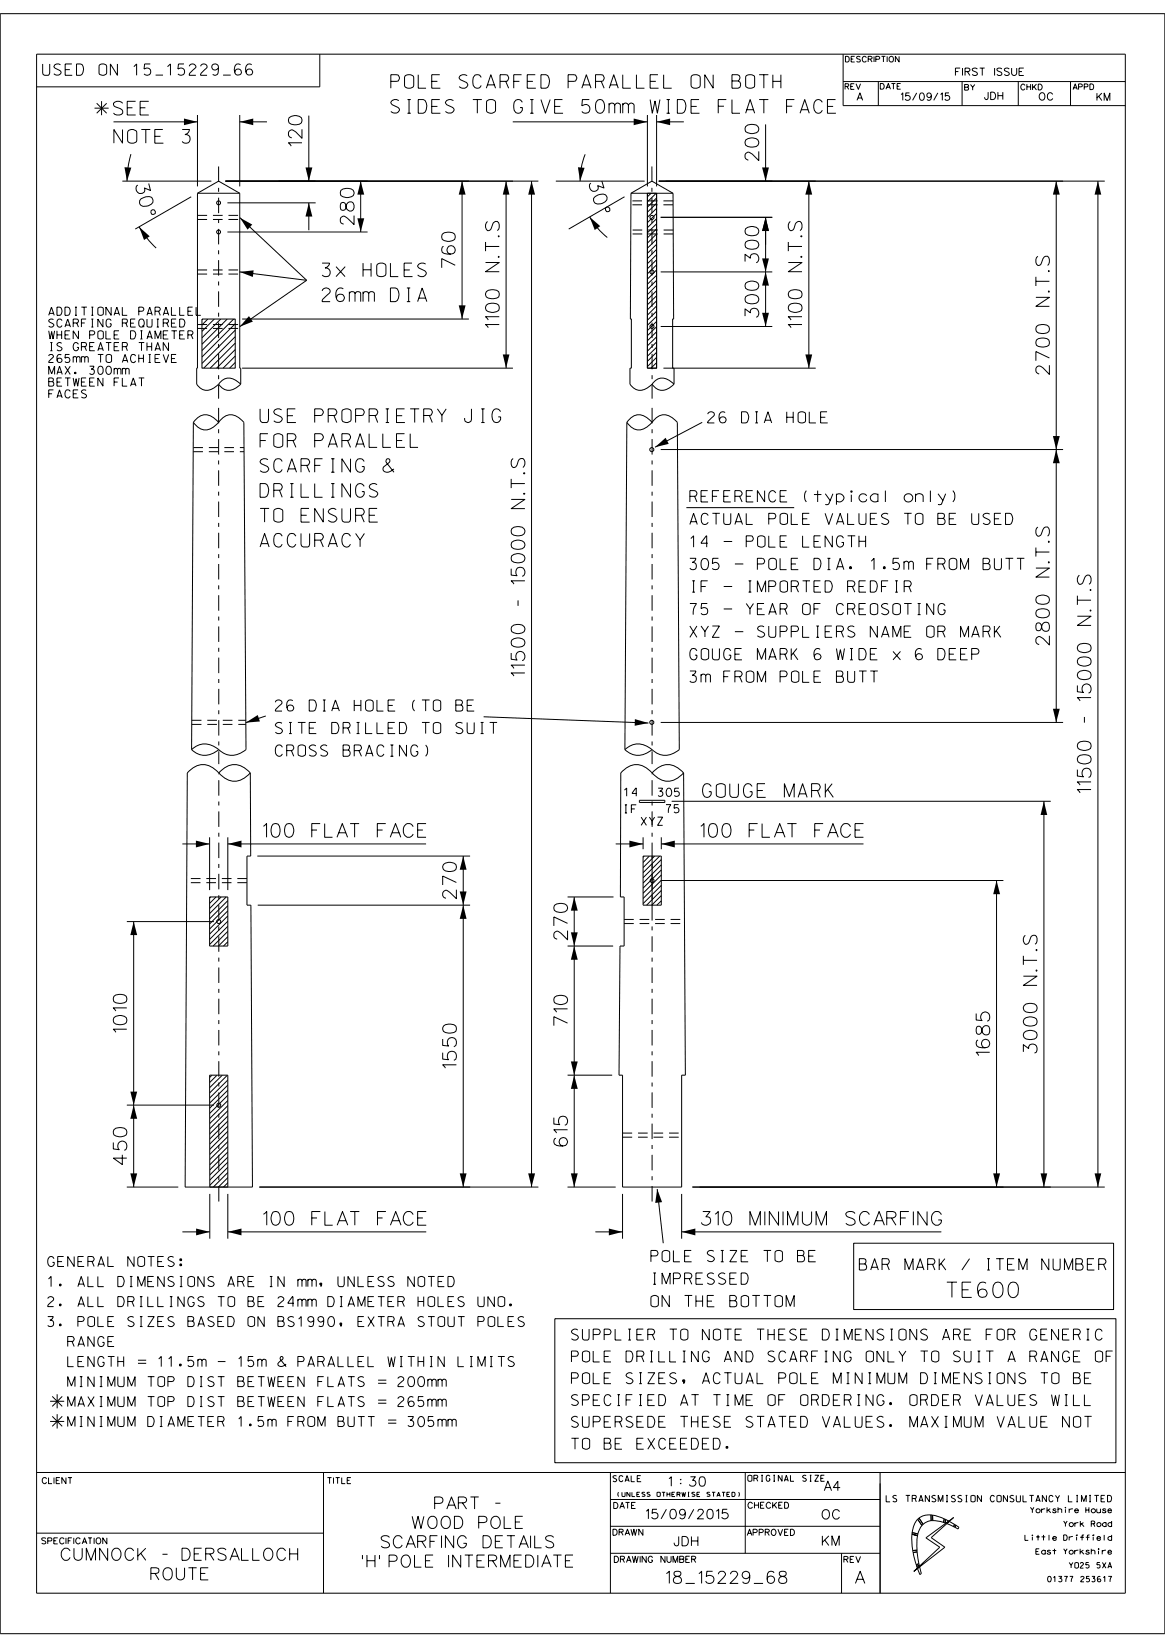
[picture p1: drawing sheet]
<svg xmlns="http://www.w3.org/2000/svg" width="210mm" height="297mm" viewBox="0 0 210 297" stroke-linecap="round" stroke-linejoin="round" font-family="sans-serif">
<g fill="none" stroke="#000" stroke-width=".18">
<path d="M0 2.5h210v292.1h-210zM6.6 9.8h196.2v277.5h-196.2zM17 19.5h2.6M17.4 18.6l1.8 1.8M18.3 18.2v2.6M19.2 18.6l-1.8 1.8M57.6 9.8v5.9h-51M152 14.7h50.8M152 9.8v9.2h50.8M158.3 14.7v4.3M173.4 14.7v4.3M183.6 14.7v4.3"/>
<path d="M193 14.7v4.3M20.5 22h15.1M22 32.7h16.1M23.6 27.8l-.6 2.8-.1 2.1M34.5 35.5l-10.1 5.8M35.6 34.9l3.8-2.2 3.8 2.2M35.6 34.9v31.5h-.1v2.9a2.1 2.1 0 0 0 3.3 .5l.6-.5M35.6 34.9h7.6M35.6 20.7v12.9M40.6 32.7h56.4M41 36.6h15.9M43.2 22h4.9"/>
<path d="M43.2 34.9v31.5h.2v2.9M43.2 20.7v12.9M43.3 39.3l12 11.2M55.7 20.8v11.9M55.7 36.6v4.9M65 32.7v9.1M83.3 32.7v24.8M91.2 32.7v33.7M92.4 22h24.3M95.8 32.7v181.4M100.2 32.7h16M105.5 27.8l-.6 2.1-.3 2.8"/>
<path d="M106.3 39.1l1.2 1.8 2 1.9M112.6 35.5l-10.1 5.8M113.7 34.9l-.1 22.6h.2v8.9h-.2v2.9a2.13 2.13 0 0 0 3.3 .5l.6-.5M113.7 34.9h7.6M113.7 34.9l3.8-2.2 3.8 2.2M116.7 20.7v12.9M116.7 34.9v31.5h1.7v-31.5M117.4 34.9l-.7 .6M118.3 34.9l-1.6 1.5M118.4 35.7l-1.7 1.7M118.4 36.7l-1.7 1.6M118.4 37.6l-1.7 1.6"/>
<path d="M118.4 38.5l-1.7 1.6M118.4 39.4l-1.7 1.7M118.4 22h4.9M118.4 20.7v12.9M118.7 32.7h80.4M119.1 39.2h20.1M121.3 34.9l.1 22.6h-.2v8.9M138 22.4v10.3M138 39.2v19.7M145.8 32.7v33.7M190.4 32.7v97.6M197.9 32.7v181.4"/>
<path d="M25.1 40.9l1.6 2.3 1.5 1.5M36.4 57.5h6v8.9h-6zM37.5 57.5l-1.1 1.1M38.6 57.5l-2.2 2.3M39.8 57.5l-3.4 3.4M41 57.5l-4.6 4.6M41 41.8h25.3M42.1 57.5l-5.7 5.7M42.4 58.4l-6 6M42.4 59.5l-6 6M43.2 49l12.1 1.5M43.6 57.5h40.9"/>
<path d="M55.3 50.5l-12.1 8.4M118.4 40.4l-1.7 1.6M118.4 41.3l-1.7 1.6M118.4 42.2l-1.7 1.6M118.4 43.1l-1.7 1.7M118.4 44.1l-1.7 1.6M118.4 45l-1.7 1.6M118.4 45.9l-1.7 1.7M118.4 46.8l-1.7 1.7M118.4 47.8l-1.7 1.6M118.4 48.7l-1.7 1.6M118.4 49.6l-1.7 1.7"/>
<path d="M118.4 50.5l-1.7 1.7M118.4 51.5l-1.7 1.6M118.4 52.4l-1.7 1.6M118.4 53.3l-1.7 1.7M118.4 54.3l-1.7 1.6M118.4 55.2l-1.7 1.6M118.4 56.1l-1.7 1.6M118.4 57l-1.7 1.7M118.4 58l-1.7 1.6M118.4 58.9l-1.7 1.6M118.4 59.8l-1.7 1.7M119.1 58.9h20.1"/>
<path d="M119.1 49h20.1M34.9 76.2a2.42 2.42 0 0 1 3.9-.6l.6 .6M34.9 76.2a2.42 2.42 0 0 0 3.9 .6l.6-.6M34.9 76.2l-.4 59M39.4 76.2a2.42 2.42 0 0 1 3.9-.6l.7 .6 .3 59a3.4 3.4 0 0 1-4.9 0M39.4 69.3a2.13 2.13 0 0 0 3.3 .5l.7-.5M39.4 69.3a2.13 2.13 0 0 1 3.3-.6l.7 .6M42.4 63l-3.3 3.4M42.4 60.7l-5.7 5.7M42.4 64.2l-2.2 2.2M42.4 61.9l-4.5 4.5M42.4 65.4l-1 1"/>
<path d="M43.6 66.4h48.9M113 76.2a2.41 2.41 0 0 1 3.9-.6l.6 .6M113 76.2a2.41 2.41 0 0 0 3.9 .6l.6-.6M113 76.2l-.4 59M117.5 76.2a2.41 2.41 0 0 1 4-.6l.6 .6 .3 59a3.4 3.4 0 0 1-4.9 0M117.5 69.3a2.1 2.1 0 0 0 3.3 .5l.7-.5M117.5 69.3a2.1 2.1 0 0 1 3.3-.6l.7 .6M118.4 60.7l-1.7 1.7M118.4 61.7l-1.7 1.6M118.4 62.6l-1.7 1.6M118.4 63.5l-1.7 1.7M118.4 64.4l-1.7 1.7"/>
<path d="M118.4 66.3l-.1 .1M118.4 65.4l-1.1 1M119.6 66.4h27.4M121.5 66.4v2.9M126.6 76.2l-8.5 4.4M119.1 81.1h72.5M123.7 91.5h19.5M34.5 135.2a3.4 3.4 0 0 0 4.9 0M34.5 135.2a3.4 3.4 0 0 1 4.9 0M39.4 139.4a3.4 3.4 0 0 0-4.4-1.1l-1.2 1.1-.4 74.7h12.1l-.3-50.9h-.7v-8.8h.7l-.1-15M39.4 139.4a3.4 3.4 0 0 1 5.7 0M39.4 139.4a3.4 3.4 0 0 0 5.7 0"/>
<path d="M47.9 129.1l-3.6 1.2M87.2 129.3l29.7 1.1M112.6 135.2a3.4 3.4 0 0 0 4.9 0M112.6 135.2a3.4 3.4 0 0 1 4.9 0M117.5 139.4a3.4 3.4 0 0 0-4.4-1.1l-1.2 1.1-.1 22.3h.7v8.9h-.7l-.2 23.3h.6v20.2h10.7v-20.2h.6l-.3-54.5M117.5 139.4a3.4 3.4 0 0 1 5.7 0M117.5 139.4a3.4 3.4 0 0 0 5.7 0M119.1 130.3h72.5M32.9 152.2h4.9M37.8 151v9.5M41.1 152.2h35.7M41.1 151v9.5"/>
<path d="M46.4 154.4h38.3M83.5 154.4v59.7M111 152.2h4.9M115.3 144.3h4.5v.4h-4.5zM115.9 151v2.1M115.9 154.4h3.3v8.8h-3.3zM116.1 154.4l-.2 .2M117.1 154.4l-1.2 1.1M117.5 154.4v8.8M118 154.4l-2.1 2.1M118.9 154.4l-3 3M119.1 158.8h61.8"/>
<path d="M119.2 151v2.1M119.2 155l-3.3 3.3M119.2 156l-3.3 3.2M119.2 156.9l-3.3 3.3M119.2 157.8l-3.3 3.3M119.2 158.7l-3.3 3.3M119.2 159.7l-3.3 3.2M119.2 152.2h36.4M121.1 144.5h68.3M179.6 158.8v55.3M188.2 144.5v69.6M22.9 166.2h15.7"/>
<path d="M24.1 166.2v47.9M37.8 161.7h3.3v8.9h-3.3zM38 161.7l-.2 .3M38.9 161.7l-1.1 1.2M39.9 161.7l-2.1 2.1M40.8 161.7l-3 3M41.1 169.8l-.8 .8M41.1 162.4l-3.3 3.3M41.1 163.3l-3.3 3.3M41.1 164.2l-3.3 3.3M41.1 165.2l-3.3 3.2M41.1 166.1l-3.3 3.3"/>
<path d="M41.1 167l-3.3 3.3M41.1 168.9l-1.7 1.7M41.1 168l-2.7 2.6M46.5 163.2h38.2M102.3 170.6h8.2M102.3 161.7h8.3M103.5 161.7v52.4M119.2 160.6l-2.6 2.6M119.2 161.5l-1.7 1.7M119.2 162.5l-.8 .7M22.9 199.3h15.7M38.2 193.9l-.4 .4"/>
<path d="M39.1 193.9l-1.3 1.3M40.1 193.9l-2.3 2.2M41 193.9l-3.2 3.2M41.1 194.7l-3.3 3.3M41.1 195.6l-3.3 3.3M41.1 196.6l-3.3 3.2M41.1 197.5l-3.3 3.3M41.1 198.4l-3.3 3.3M41.1 199.4l-3.3 3.2M102.3 193.9h8M22.9 214.1h9.2M37.8 214.1v-20.2h3.3v20.2"/>
<path d="M37.8 215.3v8.1M41.1 215.3v8.1M41.1 213.3l-.8 .8M41.1 200.3l-3.3 3.3M41.1 201.2l-3.3 3.3M41.1 202.1l-3.3 3.3M41.1 203.1l-3.3 3.2M41.1 204l-3.3 3.3M41.1 204.9l-3.3 3.3M41.1 205.8l-3.3 3.3M41.1 206.8l-3.3 3.3M41.1 207.7l-3.3 3.3"/>
<path d="M41.1 208.6l-3.3 3.3M41.1 209.5l-3.3 3.3M41.1 210.5l-3.3 3.3M41.1 212.3l-1.7 1.8M41.1 211.4l-2.6 2.7M46.7 214.1h50.3M102.3 214.1h8.7M112.2 215.3v8.1M118.5 214.4l1.1 9.8M122.9 215.3v8.1M124.8 214.1h74.3M32.9 222.1h4.9"/>
<path d="M41.1 222.1h35.7M100 237.8h101.2v26h-101.2zM107.3 222.1h4.9M122.9 222.1h46.8M153.9 224.2h46.8v11.9h-46.8zM9 252.7h2.6M9 256.3h2.6M9.4 251.8l1.8 1.8M9.4 255.4l1.8 1.8M10.3 251.4v2.6M10.3 255v2.6M11.2 251.8l-1.8 1.8"/>
<path d="M11.2 255.4l-1.8 1.8M6.6 276.5h51.7M6.6 265.5h196.2M58.3 265.5v21.8M110 275.2h48.6M110 270.4h48.6M110 265.5v21.8M134.3 265.5v14.6M158.6 265.5v21.8M164.4 276.7h.1M164.4 276.6l1 .3M164.4 276.6v1.5l.1 1.5"/>
<path d="M164.4 276.4v.2M164.4 276.4l1.1 .2M164.5 279.6h.1M164.5 279.6l.1 .4M164.6 280h.1M164.6 280l.6 2.2M165.3 279.5h.1M165.3 279.5l-.8 .1M165.3 279.5v.4M165.3 279.9l.3 2.1M165.3 279.9l-.7 .1M165.3 279.8h.1"/>
<path d="M165.4 276.9l-.1 2.6M165.4 276.9h.1M165.4 274a4 4 0 0 0-1 2.4M165.4 274l.8 1.1M165.4 273.9h.1M165.5 276.6l-.1 .3M165.5 276.6h.1M165.6 273.8h.1M165.7 273.8l-.3 .2M165.7 273.8l.7 1.1M166.2 275.1h.1M166.2 275.1l-.4 .7-.3 .8"/>
<path d="M166.4 274.9h.1M166.4 274.9l-.2 .2M166.9 277.3l5-3.7-4 3.7 2.4 1.7-5.6 4.3 4.7-4.3zM167.8 273.2h.1M167.8 273.2l.1 1M167.8 273.2a3 3 0 0 0-2.1 .6M167.8 273.2h.3M167.9 274.2h.2M167.9 274.2l-.9 .2-.6 .5M168.1 273.2h.1M168.1 273.2l2.1 .7M168.1 273.2v1"/>
<path d="M168.1 274.2h.1M168.1 274.2l2 .3M170.1 274.5l.2 .1M170.1 274.5h.1M170.2 273.9l-.1 .6M170.2 273.9l.3 .1M170.2 273.9h.1M170.3 274.6l.2 .1M170.3 274.6h.1M170.4 274h.1M170.5 274l.5 .3M170.5 274l-.1 .6"/>
<path d="M171.9 275.3l.2 .1M171.9 275.3h.1M172 274.9l-.9-.5-.4 .3 1.2 .6M172 274.9l.3 .1M172 274.9l-.1 .4M172.1 274.9h.1M172.1 275.4h.1M172.3 275l.6 .4-.2 .3-.6-.3M172.3 275l-.2 .4M172.7 275.7h.1M172.9 275.4h.1M110 280.1h48.6"/>
<path d="M151.7 280.1v7.2M165.2 282.2h.1M165.2 282.2v.3M165.3 282.4v.1M165.4 282.9l.4-.4 .3 1.2-.3 .2zM165.6 282l.1 .3M165.6 282l-.4 .2M165.6 282h.1M165.7 282.3l-.5 .2M165.7 282.3v.1l-.4 .4-.1-.3M166.1 283.7h.1"/>
<circle cx="39.4" cy="36.6" r=".36"/>
<circle cx="117.5" cy="39.2" r=".37"/>
<circle cx="39.4" cy="41.8" r=".36"/>
<circle cx="117.5" cy="49" r=".37"/>
<circle cx="117.5" cy="58.9" r=".36"/>
<circle cx="117.5" cy="81.1" r=".37"/>
<circle cx="117.5" cy="130.3" r=".37"/>
<circle cx="117.5" cy="158.8" r=".36"/>
<circle cx="39.4" cy="166.2" r=".37"/>
<circle cx="39.4" cy="199.3" r=".36"/>
</g>
<g fill="none" stroke="#000" stroke-width=".18" stroke-dasharray="1.7 1.1" stroke-linecap="butt">
<path d="M35.6 39.6h7.6M35.6 38.8h7.6M121.3 36.2h-7.6M121.3 36.9h-7.6M35.6 59.2h7.6M35.6 58.5h7.6M35.6 49.4h7.6M35.6 48.7h7.6M121.4 41.5h-7.7M121.4 42.2h-7.7M34.9 80.7h9.1M34.9 81.5h9.1"/>
<path d="M34.6 129.9h9.7M34.6 130.6h9.7M44.5 159.2h-10.8M44.5 158.4h-10.8M112.5 165.8h10.9M112.5 166.5h10.9M112.2 204.3h10.7M112.2 205.1h10.7"/>
</g>
<g fill="#000">
<path d="M22.4 30.2h1.3l-.8 2.5zM33.2 21.4l2.4 .6-2.4 .6zM43.2 22l2.4-.6v1.2zM55.7 36.6l.6 2.4h-1.2zM55.1 30.2h1.2l-.6 2.5zM65 32.7l.7 2.4h-1.3zM64.4 39.4h1.3l-.7 2.4zM83.3 32.7l.6 2.4h-1.2zM91.2 32.7l.6 2.4h-1.2zM95.8 32.7l.6 2.4h-1.2zM104.2 30.2l1.2 .1-.8 2.4zM114.2 21.4l2.5 .6-2.5 .6z"/>
<path d="M118.4 22l2.4-.6v1.2zM137.4 30.2h1.2l-.6 2.5zM145.8 32.7l.6 2.4h-1.2zM190.4 32.7l.6 2.4h-1.2zM197.9 32.7l.6 2.4h-1.2zM25.1 40.9l1.9 1.7-1 .7zM43.3 39.3l2.2 1.2-.9 .9zM44.9 57l.7 1-2.4 .9zM43.2 49l2.5-.2-.1 1.1zM82.7 55.1h1.2l-.6 2.4zM106.3 39.1l1.9 1.7-1 .7zM138 49l.6 2.5h-1.2z"/>
<path d="M138 39.2l.6 2.5h-1.2zM137.4 56.4h1.2l-.6 2.5zM137.4 46.6h1.2l-.6 2.4zM90.6 63.9h1.2l-.6 2.5zM145.2 63.9h1.2l-.6 2.5zM189.8 78.6h1.2l-.6 2.5zM118.1 80.6l1.9-1.7 .5 1.1zM190.4 81.1l.6 2.4h-1.2zM44.3 130.3l2.2-1.4 .3 1.2zM114.4 129.7l2.5 .7-2.5 .5zM189.8 127.8h1.2l-.6 2.5zM35.3 151.6l2.5 .6-2.5 .6z"/>
<path d="M41.1 152.2l2.4-.6v1.2zM83.5 154.4l.6 2.4h-1.2zM113.5 151.6l2.4 .6-2.4 .6zM119.2 152.2l2.4-.6v1.2zM188.2 144.5l.6 2.5h-1.2zM24.1 166.2l.6 2.4h-1.2zM83.5 163.2l.6 2.5h-1.2zM82.9 160.8h1.2l-.6 2.4zM103.5 161.7l.6 2.5h-1.2zM103.5 170.6l.6 2.5h-1.2zM102.9 168.1h1.2l-.6 2.5zM179.6 158.8l.7 2.5h-1.3z"/>
<path d="M23.5 196.8h1.2l-.6 2.5zM103.5 193.9l.6 2.5h-1.2zM102.9 191.4h1.2l-.6 2.5zM24.1 199.3l.6 2.5h-1.2zM23.5 211.6h1.2l-.6 2.5zM82.9 211.6h1.2l-.6 2.5zM95.2 211.6h1.2l-.6 2.5zM102.9 211.6h1.2l-.6 2.5zM118.5 214.4l.8 2.4-1.2 .1zM179 211.6h1.3l-.7 2.5zM187.6 211.6h1.2l-.6 2.5zM197.3 211.6h1.2l-.6 2.5z"/>
<path d="M35.3 221.5l2.5 .6-2.5 .7zM41.1 222.1l2.4-.6v1.3zM109.7 221.5l2.5 .6-2.5 .7zM122.9 222.1l2.4-.6v1.3z"/>
<path d="M110 275.2h.1v.1h-.1z" fill-rule="evenodd"/>
<path d="M170 274.5l.2 .1z" fill-rule="evenodd"/>
<path d="M171.9 275.2l.1 .1-.1 .1z" fill-rule="evenodd"/>
</g>
<path d="M39.4 30v41.9M117.5 30v41.9M39.4 73.6v64.2M117.5 73.6v64.2M39.4 216.7v-77.3M117.5 216.7v-77.3" fill="none" stroke="#000" stroke-width=".18" stroke-dasharray="2.8 1.1 .7 1.1" stroke-linecap="butt"/>
<text font-size="2.8" x="170.7" y="234">TE600</text>
<g font-size="2.5">
<text x="70.5" y="15.9">POLE SCARFED PARALLEL ON BOTH</text>
<text x="20.5" y="20.7">SEE</text>
<text x="70.5" y="20.4">SIDES TO GIVE 50mm WIDE FLAT FACE</text>
<text x="20.5" y="25.8">NOTE 3</text>
<text x="54.5" y="26.3" transform="rotate(-90 54.5 26.3)">120</text>
<text x="136.8" y="29" transform="rotate(-90 136.8 29)">200</text>
<text x="24.4" y="33.5" transform="rotate(76 24.4 33.5)">3</text>
<text x="25" y="35.9" transform="rotate(76 25 35.9)">0 °</text>
<text x="106.1" y="33.1" transform="rotate(73 106.1 33.1)">3</text>
<text x="106.8" y="35.5" transform="rotate(73 106.8 35.5)">0 °</text>
<text x="63.8" y="40.5" transform="rotate(-90 63.8 40.5)">280</text>
<text x="90" y="41.6" transform="rotate(-90 90 41.6)">S</text>
<text x="144.6" y="41.6" transform="rotate(-90 144.6 41.6)">S</text>
<text x="90" y="45.3" transform="rotate(-90 90 45.3)">T.</text>
<text x="136.8" y="47.4" transform="rotate(-90 136.8 47.4)">300</text>
<text x="144.6" y="45.3" transform="rotate(-90 144.6 45.3)">T.</text>
<text x="189.2" y="47.9" transform="rotate(-90 189.2 47.9)">S</text>
<text x="58.1" y="49.9">3x HOLES</text>
<text x="82.1" y="48.3" transform="rotate(-90 82.1 48.3)">760</text>
<text x="90" y="49" transform="rotate(-90 90 49)">N.</text>
<text x="144.6" y="49" transform="rotate(-90 144.6 49)">N.</text>
<text x="189.2" y="51.6" transform="rotate(-90 189.2 51.6)">T.</text>
<text x="58.1" y="54.4">26mm DIA</text>
<text x="90" y="59.1" transform="rotate(-90 90 59.1)">1100</text>
<text x="136.8" y="57.2" transform="rotate(-90 136.8 57.2)">300</text>
<text x="144.6" y="59.1" transform="rotate(-90 144.6 59.1)">1100</text>
<text x="189.2" y="55.3" transform="rotate(-90 189.2 55.3)">N.</text>
<text x="189.2" y="67.5" transform="rotate(-90 189.2 67.5)">2700</text>
<text x="46.9" y="76.2">USE PROPRIETRY JIG</text>
<text x="46.9" y="80.7">FOR PARALLEL</text>
<text x="46.9" y="89.7">DRILLINGS</text>
<text x="46.9" y="85.2">SCARFING &amp;</text>
<text x="94.6" y="88" transform="rotate(-90 94.6 88)">T.</text>
<text x="94.6" y="84.3" transform="rotate(-90 94.6 84.3)">S</text>
<text x="46.9" y="94.2">TO ENSURE</text>
<text x="94.6" y="91.7" transform="rotate(-90 94.6 91.7)">N.</text>
<text x="46.9" y="98.6">ACCURACY</text>
<text x="189.2" y="100.4" transform="rotate(-90 189.2 100.4)">T.</text>
<text x="189.2" y="96.7" transform="rotate(-90 189.2 96.7)">S</text>
<text x="189.2" y="104.1" transform="rotate(-90 189.2 104.1)">N.</text>
<text x="196.7" y="105.4" transform="rotate(-90 196.7 105.4)">S</text>
<text x="94.6" y="109.4" transform="rotate(-90 94.6 109.4)">- 15000</text>
<text x="196.7" y="112.8" transform="rotate(-90 196.7 112.8)">N.</text>
<text x="196.7" y="109.1" transform="rotate(-90 196.7 109.1)">T.</text>
<text x="189.2" y="116.3" transform="rotate(-90 189.2 116.3)">2800</text>
<text x="94.6" y="121.9" transform="rotate(-90 94.6 121.9)">11500</text>
<text x="196.7" y="130.4" transform="rotate(-90 196.7 130.4)">- 15000</text>
<text x="126.6" y="143.8">GOUGE MARK</text>
<text x="196.7" y="143" transform="rotate(-90 196.7 143)">11500</text>
<text x="47.5" y="151">100 FLAT FACE</text>
<text x="126.3" y="151">100 FLAT FACE</text>
<text x="82.3" y="162.1" transform="rotate(-90 82.3 162.1)">270</text>
<text x="102.3" y="169.5" transform="rotate(-90 102.3 169.5)">270</text>
<text x="186.9" y="174" transform="rotate(-90 186.9 174)">T.</text>
<text x="186.9" y="170.3" transform="rotate(-90 186.9 170.3)">S</text>
<text x="186.9" y="177.7" transform="rotate(-90 186.9 177.7)">N.</text>
<text x="102.3" y="185" transform="rotate(-90 102.3 185)">710</text>
<text x="22.9" y="186.2" transform="rotate(-90 22.9 186.2)">1010</text>
<text x="178.4" y="190.3" transform="rotate(-90 178.4 190.3)">1685</text>
<text x="186.9" y="189.9" transform="rotate(-90 186.9 189.9)">3000</text>
<text x="82.3" y="192.6" transform="rotate(-90 82.3 192.6)">1550</text>
<text x="102.3" y="206.7" transform="rotate(-90 102.3 206.7)">615</text>
<text x="22.9" y="210" transform="rotate(-90 22.9 210)">450</text>
<text x="47.5" y="220.9">100 FLAT FACE</text>
<text x="126.4" y="220.9">310 MINIMUM SCARFING</text>
</g>
<g font-size="2.2">
<text x="74.3" y="275.6">WOOD POLE</text>
<text x="78.4" y="272.1">PART -</text>
<text x="11.1" y="281.4">CUMNOCK - DERSALLOCH</text>
<text x="68.7" y="279.1">SCARFING DETAILS</text>
<text x="27.2" y="284.9">ROUTE</text>
<text x="65.2" y="282.6">'H' POLE INTERMEDIATE</text>
<text x="120.1" y="285.5">18_15229_68</text>
<text x="154.2" y="285.5">A</text>
</g>
<text font-size="2.1" x="154.9" y="229">BAR MARK / ITEM NUMBER</text>
<g font-size="2">
<text x="7.7" y="13.6">USED ON 15_15229_66</text>
<text x="127.6" y="76.3">26 DIA HOLE</text>
<text x="124.3" y="90.5">REFERENCE (typical only)</text>
<text x="124.3" y="94.6">ACTUAL POLE VALUES TO BE USED</text>
<text x="124.3" y="98.7">14 - POLE LENGTH</text>
<text x="124.3" y="102.7">305 - POLE DIA. 1.5m FROM BUTT</text>
<text x="124.3" y="106.8">IF - IMPORTED REDFIR</text>
<text x="124.3" y="110.9">75 - YEAR OF CREOSOTING</text>
<text x="124.3" y="114.9">XYZ - SUPPLIERS NAME OR MARK</text>
<text x="124.3" y="119">GOUGE MARK 6 WIDE x 6 DEEP</text>
<text x="124.3" y="123">3m FROM POLE BUTT</text>
<text x="49.6" y="128.2">26 DIA HOLE (TO BE</text>
<text x="49.6" y="132.3">SITE DRILLED TO SUIT</text>
<text x="49.6" y="136.4">CROSS BRACING)</text>
<text x="117.3" y="227.5">POLE SIZE TO BE</text>
<text x="117.3" y="231.6">IMPRESSED</text>
<text x="117.3" y="235.7">ON THE BOTTOM</text>
<text x="103" y="241.6">SUPPLIER TO NOTE THESE DIMENSIONS ARE FOR GENERIC</text>
<text x="103" y="245.6">POLE DRILLING AND SCARFING ONLY TO SUIT A RANGE OF</text>
<text x="103" y="249.5">POLE SIZES, ACTUAL POLE MINIMUM DIMENSIONS TO BE</text>
<text x="103" y="253.5">SPECIFIED AT TIME OF ORDERING. ORDER VALUES WILL</text>
<text x="103" y="257.4">SUPERSEDE THESE STATED VALUES. MAXIMUM VALUE NOT</text>
<text x="103" y="261.3">TO BE EXCEEDED.</text>
</g>
<g font-size="1.8">
<text x="8.6" y="228.4">GENERAL NOTES:</text>
<text x="8.6" y="232">1. ALL DIMENSIONS ARE IN mm, UNLESS NOTED</text>
<text x="8.6" y="235.6">2. ALL DRILLINGS TO BE 24mm DIAMETER HOLES UNO.</text>
<text x="8.6" y="239.2">3. POLE SIZES BASED ON BS1990, EXTRA STOUT POLES</text>
<text x="10.2" y="242.8">RANGE</text>
<text x="10.3" y="250">MINIMUM TOP DIST BETWEEN FLATS = 200mm</text>
<text x="10.3" y="246.4">LENGTH = 11.5m - 15m &amp; PARALLEL WITHIN LIMITS</text>
<text x="10.2" y="253.6">MAXIMUM TOP DIST BETWEEN FLATS = 265mm</text>
<text x="10.2" y="257.3">MINIMUM DIAMETER 1.5m FROM BUTT = 305mm</text>
</g>
<g font-size="1.7">
<text x="120.6" y="268">1 : 30</text>
<text x="148.6" y="268.8">A4</text>
<text x="116.5" y="273.9">15/09/2015</text>
<text x="148.2" y="273.9">OC</text>
<text x="121.5" y="278.8">JDH</text>
<text x="148.2" y="278.7">KM</text>
</g>
<g font-size="1.5">
<text x="8.8" y="59">SCARFING REQUIRED</text>
<text x="8.8" y="56.9">ADDITIONAL PARALLEL</text>
<text x="8.8" y="65.4">265mm TO ACHIEVE</text>
<text x="8.8" y="63.3">IS GREATER THAN</text>
<text x="8.8" y="61.1">WHEN POLE DIAMETER</text>
<text x="8.8" y="71.8">FACES</text>
<text x="8.8" y="69.6">BETWEEN FLAT</text>
<text x="8.8" y="67.5">MAX. 300mm</text>
<text x="112.5" y="143.6">14</text>
<text x="118.6" y="143.6">305</text>
<text x="112.3" y="146.6">IF</text>
<text x="115.6" y="148.8">XYZ</text>
<text x="120" y="146.6">75</text>
</g>
<g font-size="1.3">
<text x="172.2" y="13.6">FIRST ISSUE</text>
<text x="177.5" y="18">JDH</text>
<text x="154.5" y="18.1">A</text>
<text x="162.4" y="18.1">15/09/15</text>
<text x="187.3" y="18.1">OC</text>
<text x="197.7" y="18.1">KM</text>
</g>
<text font-size="1.2" x="159.7" y="270.8">LS TRANSMISSION CONSULTANCY LIMITED</text>
<g font-size="1.1">
<text x="7.6" y="267.5">CLIENT</text>
<text x="59" y="267.5">TITLE</text>
<text x="110.5" y="267.2">SCALE</text>
<text x="134.8" y="267.1">ORIGINAL SIZE</text>
<text x="110.6" y="272">DATE</text>
<text x="134.8" y="272">CHECKED</text>
<text x="7.5" y="278.4">SPECIFICATION</text>
<text x="110.5" y="276.9">DRAWN</text>
<text x="110.7" y="281.7">DRAWING NUMBER</text>
<text x="134.7" y="276.9">APPROVED</text>
<text x="152.1" y="281.8">REV</text>
</g>
<g font-size="1">
<text x="152.4" y="11.2">DESCRIPTION</text>
<text x="152.3" y="16.1">REV</text>
<text x="158.7" y="16.1">DATE</text>
<text x="173.9" y="16.3">BY</text>
<text x="184" y="16.2">CHKD</text>
<text x="193.4" y="16.2">APPD</text>
<text x="185.7" y="272.8">Yorkshire House</text>
<text x="191.7" y="275.3">York Road</text>
<text x="184.8" y="277.8">Little Driffield</text>
<text x="186.7" y="280.3">East Yorkshire</text>
<text x="188.8" y="285.3">01377 253617</text>
<text x="192.7" y="282.8">YO25 5XA</text>
</g>
<text font-size=".8" x="111.2" y="269.9">(UNLESS OTHERWISE STATED)</text>
</svg>
